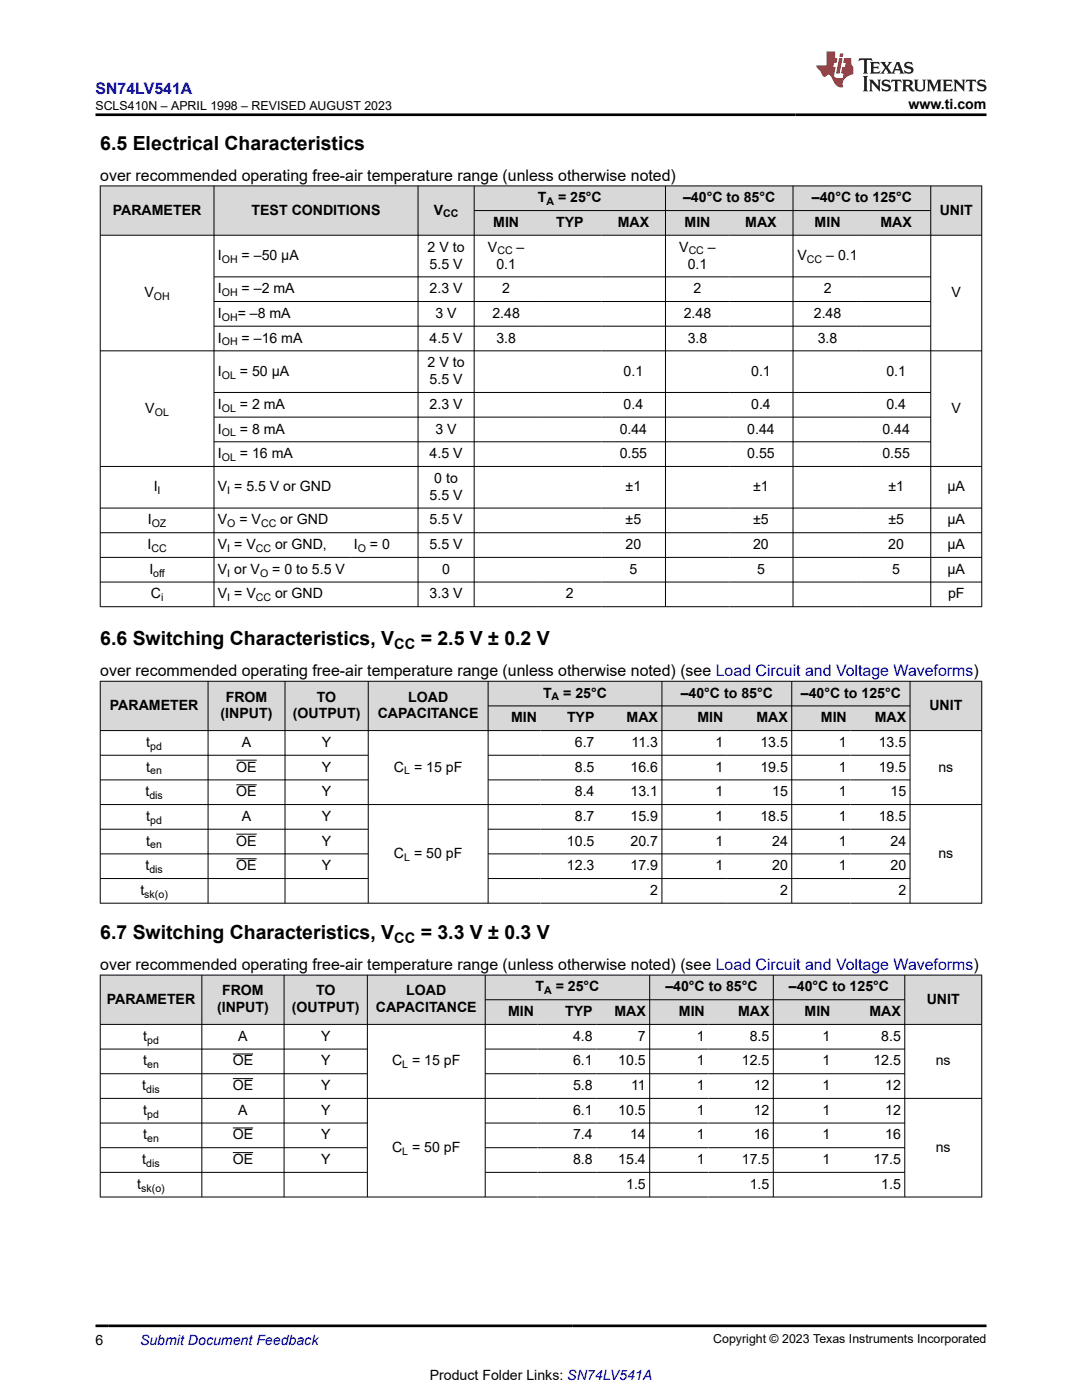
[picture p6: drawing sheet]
<svg xmlns="http://www.w3.org/2000/svg" width="216mm" height="279mm" viewBox="0 0 216 279" stroke-linecap="round" stroke-linejoin="round" font-family="sans-serif">
<g fill="#d8d8d8">
<path d="M20 37.1h175.9v4.9h-175.9z" fill-rule="evenodd"/>
<path d="M20.1 37.2h22.5v9.7h-22.5z" fill-rule="evenodd"/>
<path d="M42.8 37.2h40.6v9.7h-40.6z" fill-rule="evenodd"/>
<path d="M83.5 37.2h11.1v9.7h-11.1z" fill-rule="evenodd"/>
<path d="M94.7 37.2h38v4.8h-38z" fill-rule="evenodd"/>
<path d="M132.8 37.2h25.4v4.8h-25.4z" fill-rule="evenodd"/>
<path d="M158.3 37.2h27.4v4.8h-27.4z" fill-rule="evenodd"/>
<path d="M185.8 37.2h10v9.7h-10z" fill-rule="evenodd"/>
<path d="M94.7 42.1h12.6v4.8h-12.6z" fill-rule="evenodd"/>
<path d="M107.3 42.1h12.8v4.8h-12.8z" fill-rule="evenodd"/>
<path d="M120.1 42.1h12.6v4.8h-12.6z" fill-rule="evenodd"/>
<path d="M132.8 42.1h12.7v4.8h-12.7z" fill-rule="evenodd"/>
<path d="M145.5 42.1h12.7v4.8h-12.7z" fill-rule="evenodd"/>
<path d="M158.3 42.1h13.7v4.8h-13.7z" fill-rule="evenodd"/>
<path d="M172 42.1h13.7v4.8h-13.7z" fill-rule="evenodd"/>
</g>
<g fill="none" stroke="#000" stroke-width=".2">
<path d="M19.9 37.1h176.1M20 37v84.1M42.7 37v84.1M83.4 37v84.1M94.6 37v84.1M132.8 37v84.1M158.2 37v84.1M185.7 37v84.1M195.9 37v84.1M19.9 46.9h176.1M42.7 55.3h143.1M94.6 42h91.2"/>
<path d="M19.9 70h176.1M42.7 60.2h143.1M42.7 65.1h143.1M42.7 78.3h143.1M19.9 93.1h176.1M42.7 83.2h143.1M42.7 88.2h143.1M19.9 101.4h176.1M19.9 106.3h176.1M19.9 111.2h176.1M19.9 116.2h176.1M19.9 121.1h176.1"/>
</g>
<g fill="#d8d8d8">
<path d="M20 136h175.9v4.9h-175.9z" fill-rule="evenodd"/>
<path d="M20.1 136h21.4v9.7h-21.4z" fill-rule="evenodd"/>
<path d="M41.6 136h15.2v9.7h-15.2z" fill-rule="evenodd"/>
<path d="M56.9 136h16.5v9.7h-16.5z" fill-rule="evenodd"/>
<path d="M73.5 136h23.8v9.7h-23.8z" fill-rule="evenodd"/>
<path d="M97.5 136h34.5v4.8h-34.5z" fill-rule="evenodd"/>
<path d="M132.1 136h25.8v4.8h-25.8z" fill-rule="evenodd"/>
<path d="M158 136h23.5v4.8h-23.5z" fill-rule="evenodd"/>
<path d="M181.7 136h14.1v9.7h-14.1z" fill-rule="evenodd"/>
<path d="M97.5 140.9h10.3v4.8h-10.3z" fill-rule="evenodd"/>
<path d="M107.8 140.9h11.5v4.8h-11.5z" fill-rule="evenodd"/>
<path d="M119.3 140.9h12.7v4.8h-12.7z" fill-rule="evenodd"/>
<path d="M132.1 140.9h12.9v4.8h-12.9z" fill-rule="evenodd"/>
<path d="M145 140.9h12.9v4.8h-12.9z" fill-rule="evenodd"/>
<path d="M158 140.9h11.7v4.8h-11.7z" fill-rule="evenodd"/>
<path d="M169.7 140.9h11.8v4.8h-11.8z" fill-rule="evenodd"/>
</g>
<g fill="none" stroke="#000" stroke-width=".2">
<path d="M19.9 136h176.1M20 135.9v44.4M41.5 135.9v44.4M56.9 135.9v44.4M73.5 135.9v44.4M97.4 135.9v44.4M132.1 135.9v44.4M158 135.9v44.4M181.6 135.9v44.4M195.9 135.9v44.4M19.9 145.8h176.1M19.9 150.7h53.6"/>
<path d="M19.9 155.6h53.6M47.2 151.7h4M47.2 156.6h4M97.4 140.9h84.3M97.4 150.7h84.3M97.4 155.6h84.3M19.9 160.6h176.1M19.9 165.5h53.6M19.9 170.4h53.6M19.9 175.3h53.6M47.2 166.5h4M47.2 171.4h4"/>
<path d="M97.4 165.5h84.3M97.4 170.4h84.3M97.4 175.3h84.3M196 180.3h-176.1"/>
</g>
<g fill="#d8d8d8">
<path d="M20 194.6h175.9v4.9h-175.9z" fill-rule="evenodd"/>
<path d="M20.1 194.7h20.1v9.7h-20.1z" fill-rule="evenodd"/>
<path d="M40.3 194.7h16.3v9.7h-16.3z" fill-rule="evenodd"/>
<path d="M56.7 194.7h16.5v9.7h-16.5z" fill-rule="evenodd"/>
<path d="M73.4 194.7h23.4v9.7h-23.4z" fill-rule="evenodd"/>
<path d="M96.9 194.7h32.7v4.8h-32.7z" fill-rule="evenodd"/>
<path d="M129.7 194.7h24.5v4.8h-24.5z" fill-rule="evenodd"/>
<path d="M154.4 194.7h26.1v4.8h-26.1z" fill-rule="evenodd"/>
<path d="M180.6 194.7h15.2v9.7h-15.2z" fill-rule="evenodd"/>
<path d="M96.9 199.6h10.4v4.8h-10.4z" fill-rule="evenodd"/>
<path d="M107.3 199.6h11.7v4.8h-11.7z" fill-rule="evenodd"/>
<path d="M119 199.6h10.6v4.8h-10.6z" fill-rule="evenodd"/>
<path d="M129.7 199.6h11.6v4.8h-11.6z" fill-rule="evenodd"/>
<path d="M141.3 199.6h12.9v4.8h-12.9z" fill-rule="evenodd"/>
<path d="M154.4 199.6h12v4.8h-12z" fill-rule="evenodd"/>
<path d="M166.4 199.6h14.1v4.8h-14.1z" fill-rule="evenodd"/>
</g>
<g fill="none" stroke="#000" stroke-width=".2">
<path d="M19.9 194.6h176.1M20 194.5v44.5M40.3 194.5v44.5M56.7 194.5v44.5M73.3 194.5v44.5M96.8 194.5v44.5M96.8 199.5h83.8M129.6 194.5v44.5M154.3 194.5v44.5M180.5 194.5v44.5M195.9 194.5v44.5M19.9 204.4h176.1"/>
<path d="M19.9 209.4h53.5M19.9 219.2h176.1M19.9 214.3h53.5M46.4 210.3h4.1M46.4 215.3h4.1M96.8 209.4h83.8M96.8 214.3h83.8M19.9 224.1h53.5M19.9 238.9h176.1M19.9 229h53.5M19.9 234h53.5M46.4 225.1h4.1"/>
<path d="M46.4 230h4.1M96.8 224.1h83.8M96.8 229h83.8M96.8 234h83.8"/>
</g>
<path d="M171.5 11.6l-.2 .6 .5-.2h.6v.1v2.2l-.2 .4h1l-.2-.4v-2.2v-.1h.5l.5 .2-.1-.6zM173.6 12.4l.2 .3v1.6l-.2 .4h1.9l.1-.6a1.08 1.08 0 0 1-1.3 .2v-.7h.6l.4 .2v-.7l-.4 .2h-.6v-.5l.2-.2a1 1 0 0 1 1 .3l-.1-.5zM175.7 12.4l.9 1.1-1 1.2h.9l-.2-.2 .5-.8 .4 .8-.2 .2h1.6l-.2-.2 .2-.5h.9l.1 .5-.1 .2h.9l-.2-.4-.8-1.9h-.5l-.9 2.1-.9-1.1 .9-1h-.8l.2 .2-.4 .6-.4-.6 .2-.2zM179 12.8l.4 1h-.7zM180.7 12.5a.65 .65 0 0 0-.2 .7 .65 .65 0 0 0 .6 .5l.6 .1 .1 .3a.79 .79 0 0 1-.7 .4 .79 .79 0 0 1-.7-.5l.1 .7 .2-.1a.93 .93 0 0 0 1.1 0 .93 .93 0 0 0 .4-.9 1.46 1.46 0 0 0-1.2-.6l-.1-.3a1.09 1.09 0 0 1 1.2 .2l-.2-.6-.1 .1-.5-.2zM172.2 15.2l.2 .4v2.2l-.2 .4h1l-.2-.4v-2.2l.2-.4zM173.4 15.9l.2 .4v1.5l-.2 .4h.8l-.3-.4 .1-1.3 1.6 1.8v-2l.2-.4h-.7l.1 .2 .1 1.1-1.2-1.3zM176.2 16a.65 .65 0 0 0-.2 .8 .65 .65 0 0 0 .6 .4l.6 .2 .1 .2a.79 .79 0 0 1-.7 .4 .79 .79 0 0 1-.7-.5l.1 .7 .2-.1a.93 .93 0 0 0 1.1 .1 .93 .93 0 0 0 .4-1 1.46 1.46 0 0 0-1.2-.5l-.1-.4a1.09 1.09 0 0 1 1.2 .2l-.1-.6-.2 .1-.5-.1zM177.9 15.9l-.1 .6a.63 .63 0 0 1 .8-.3v1.6l-.3 .4h1l-.2-.4v-1.6a.66 .66 0 0 1 .8 .3l-.1-.6zM180 15.9l.2 .4v1.5l-.2 .4h1l-.2-.2-.1-.7h.5l.1 .2a.79 .79 0 0 0 1.2 .6l-1-.9a.61 .61 0 0 0 .6-.6 .61 .61 0 0 0-.5-.7zM180.8 16.2h.1a.47 .47 0 0 1 .5 .1 .47 .47 0 0 1 .1 .5l-.1 .1-.7 .1zM182.3 15.9l.2 .2a2.27 2.27 0 0 0 .4 2 1.04 1.04 0 0 0 1.7-.7v-1.3l.2-.2h-.8l.2 .4v1.1a.6 .6 0 0 1-.6 .6 .6 .6 0 0 1-.6-.6v-1.1l.3-.4zM184.9 15.9l.2 .4v1.5l-.2 .4h.8l-.3-.4v-1.4l.9 1.9 .9-1.9v1.4l-.3 .4h1l-.2-.4v-1.5l.2-.4h-.8l-.7 1.5-.6-1.5zM188.1 15.9l.2 .4v1.5l-.2 .4h1.9l.1-.6a1.09 1.09 0 0 1-1.3 .2v-.7h.6l.4 .2v-.6l-.4 .2h-.6v-.6l.2-.1a1.01 1.01 0 0 1 1 .3l-.1-.6zM190.2 15.9l.3 .4v1.5l-.3 .4h.8l-.2-.4v-1.3l1.6 1.8v-2l.2-.4h-.7l.2 .2v1.1l-1.2-1.3zM192.8 15.9l-.1 .6a.63 .63 0 0 1 .8-.3v1.6l-.3 .4h1l-.2-.4v-1.6a.66 .66 0 0 1 .8 .3l-.1-.6zM195.2 16a.65 .65 0 0 0-.2 .8 .65 .65 0 0 0 .6 .4l.6 .2 .2 .2a.79 .79 0 0 1-.7 .4 .79 .79 0 0 1-.7-.5l.1 .7 .2-.1a.93 .93 0 0 0 1 .1 .93 .93 0 0 0 .5-1 1.46 1.46 0 0 0-1.3-.5v-.4a1.09 1.09 0 0 1 1.2 .2l-.2-.6-.2 .1-.5-.1z" fill="#231f20"/>
<path d="M164.9 10.3v2.7h-2l.1 .4 .8 1a.95 .95 0 0 0 1 .9 .59 .59 0 0 1 .5-.4 .59 .59 0 0 1 .5 .3l.4 .8a1.59 1.59 0 0 0 2.1 1.4 1.61 1.61 0 0 1 1-2.3l1-.3-.1-1.5a1.59 1.59 0 0 1-.3-1.7h-1.5l-.2 .9h.6l-.2 .9h-.5l-.2 .9v.3l.4 .1-.1 .9h-.7a.73 .73 0 0 1-1-.7l.3-1.5h-.5l.1-.9h.5l.2-.9h-.5v-1.3zM167.4 11.6l-.6 3.1h.7l.6-3.1zM167.6 10.7l-.1 .6h.7l.1-.6z" fill="#ed1c24"/>
<path d="M19 22.9h177.8M19 264.6h177.8" fill="none" stroke="#000" stroke-width=".53"/>
<g font-size="3.9">
<text x="20" y="29.9">6.5 Electrical Characteristics</text>
<text x="20" y="128.8">6.6 Switching Characteristics, V</text>
<text x="83.9" y="128.8">= 2.5 V ± 0.2 V</text>
<text x="20" y="187.4">6.7 Switching Characteristics, V</text>
<text x="83.9" y="187.4">= 3.3 V ± 0.3 V</text>
</g>
<text font-size="3.2" fill="#00f" x="19" y="18.7">SN74LV541A</text>
<g font-size="3.2">
<text x="20" y="36.1">over recommended operating free-air temperature range (unless otherwise noted)</text>
<text x="20" y="134.9">over recommended operating free-air temperature range (unless otherwise noted) (see Load Circuit and Voltage Waveforms)</text>
<text x="20" y="193.5">over recommended operating free-air temperature range (unless otherwise noted) (see Load Circuit and Voltage Waveforms)</text>
</g>
<g font-size="2.9">
<text x="78.7" y="129.5">CC</text>
<text x="78.7" y="188.2">CC</text>
</g>
<g font-size="2.8">
<text x="181.3" y="21.8">www.ti.com</text>
<text x="107.3" y="40.4">T</text>
<text x="111.3" y="40.4">= 25°C</text>
<text x="136.3" y="40.4">–40°C to 85°C</text>
<text x="162" y="40.4">–40°C to 125°C</text>
<text x="22.5" y="42.8">PARAMETER</text>
<text x="50.2" y="42.8">TEST CONDITIONS</text>
<text x="86.5" y="42.8">V</text>
<text x="98.4" y="45.3">MIN</text>
<text x="111" y="45.3">TYP</text>
<text x="123.3" y="45.3">MAX</text>
<text x="136.6" y="45.3">MIN</text>
<text x="148.7" y="45.3">MAX</text>
<text x="162.6" y="45.3">MIN</text>
<text x="175.7" y="45.3">MAX</text>
<text x="187.5" y="42.8">UNIT</text>
<text x="43.5" y="51.9">I</text>
<text x="48.2" y="51.9">= –50 µA</text>
<text x="85.3" y="50.2">2 V to</text>
<text x="85.7" y="53.6">5.5 V</text>
<text x="97.4" y="50.2">V</text>
<text x="99" y="53.6">0.1</text>
<text x="103.1" y="50.2">–</text>
<text x="135.5" y="50.2">V</text>
<text x="137.2" y="53.6">0.1</text>
<text x="141.3" y="50.2">–</text>
<text x="159.1" y="51.9">V</text>
<text x="164.9" y="51.9">– 0.1</text>
<text x="28.8" y="59.3">V</text>
<text x="43.5" y="58.5">I</text>
<text x="48.2" y="58.5">= –2 mA</text>
<text x="85.7" y="58.5">2.3 V</text>
<text x="100.2" y="58.5">2</text>
<text x="138.4" y="58.5">2</text>
<text x="164.4" y="58.5">2</text>
<text x="189.9" y="59.3">V</text>
<text x="43.5" y="63.4">I</text>
<text x="47.4" y="63.4">= –8 mA</text>
<text x="86.9" y="63.4">3 V</text>
<text x="98.3" y="63.4">2.48</text>
<text x="136.4" y="63.4">2.48</text>
<text x="162.4" y="63.4">2.48</text>
<text x="43.5" y="68.4">I</text>
<text x="48.2" y="68.4">= –16 mA</text>
<text x="85.7" y="68.4">4.5 V</text>
<text x="99" y="68.4">3.8</text>
<text x="137.2" y="68.4">3.8</text>
<text x="163.2" y="68.4">3.8</text>
<text x="43.5" y="75">I</text>
<text x="47.9" y="75">= 50 µA</text>
<text x="85.3" y="73.3">2 V to</text>
<text x="85.7" y="76.7">5.5 V</text>
<text x="124.4" y="75">0.1</text>
<text x="149.9" y="75">0.1</text>
<text x="176.9" y="75">0.1</text>
<text x="29" y="82.4">V</text>
<text x="43.5" y="81.6">I</text>
<text x="47.9" y="81.6">= 2 mA</text>
<text x="85.7" y="81.6">2.3 V</text>
<text x="124.4" y="81.6">0.4</text>
<text x="149.9" y="81.6">0.4</text>
<text x="176.9" y="81.6">0.4</text>
<text x="189.9" y="82.4">V</text>
<text x="43.5" y="86.5">I</text>
<text x="47.9" y="86.5">= 8 mA</text>
<text x="86.9" y="86.5">3 V</text>
<text x="123.6" y="86.5">0.44</text>
<text x="149.1" y="86.5">0.44</text>
<text x="176.1" y="86.5">0.44</text>
<text x="43.5" y="91.4">I</text>
<text x="47.9" y="91.4">= 16 mA</text>
<text x="85.7" y="91.4">4.5 V</text>
<text x="123.6" y="91.4">0.55</text>
<text x="149.1" y="91.4">0.55</text>
<text x="176.1" y="91.4">0.55</text>
<text x="30.7" y="98.1">I</text>
<text x="43.5" y="98.1">V = 5.5 V or GND</text>
<text x="85.7" y="99.7">5.5 V</text>
<text x="86.7" y="96.4">0 to</text>
<text x="124.8" y="98.1">±1</text>
<text x="150.3" y="98.1">±1</text>
<text x="177.3" y="98.1">±1</text>
<text x="189.1" y="98.1">µA</text>
<text x="29.5" y="104.7">I</text>
<text x="43.5" y="104.7">V</text>
<text x="47.8" y="104.7">= V</text>
<text x="55.9" y="104.7">or GND</text>
<text x="85.7" y="104.7">5.5 V</text>
<text x="124.8" y="104.7">±5</text>
<text x="150.3" y="104.7">±5</text>
<text x="177.3" y="104.7">±5</text>
<text x="189.1" y="104.7">µA</text>
<text x="29.4" y="109.6">I</text>
<text x="43.5" y="109.6">V = V</text>
<text x="54.9" y="109.6">or GND,</text>
<text x="70.6" y="109.6">I</text>
<text x="73.8" y="109.6">= 0</text>
<text x="85.7" y="109.6">5.5 V</text>
<text x="124.8" y="109.6">20</text>
<text x="150.3" y="109.6">20</text>
<text x="177.3" y="109.6">20</text>
<text x="189.1" y="109.6">µA</text>
<text x="29.8" y="114.5">I</text>
<text x="30.1" y="119.4">C</text>
<text x="43.5" y="114.5">V or V</text>
<text x="43.5" y="119.4">V = V</text>
<text x="54.3" y="114.5">= 0 to 5.5 V</text>
<text x="54.9" y="119.4">or GND</text>
<text x="85.7" y="119.4">3.3 V</text>
<text x="88.2" y="114.5">0</text>
<text x="112.9" y="119.4">2</text>
<text x="125.6" y="114.5">5</text>
<text x="151.1" y="114.5">5</text>
<text x="178" y="114.5">5</text>
<text x="189.1" y="114.5">µA</text>
<text x="189.2" y="119.4">pF</text>
<text x="21.9" y="141.7">PARAMETER</text>
<text x="44" y="143.4">(INPUT)</text>
<text x="45" y="140">FROM</text>
<text x="58.4" y="143.4">(OUTPUT)</text>
<text x="63.2" y="140">TO</text>
<text x="75.4" y="143.4">CAPACITANCE</text>
<text x="81.4" y="140">LOAD</text>
<text x="108.4" y="139.2">T</text>
<text x="112.4" y="139.2">= 25°C</text>
<text x="135.8" y="139.2">–40°C to 85°C</text>
<text x="159.8" y="139.2">–40°C to 125°C</text>
<text x="185.5" y="141.7">UNIT</text>
<text x="29.2" y="149.1">t</text>
<text x="48.3" y="149.1">A</text>
<text x="64.2" y="149.1">Y</text>
<text x="102" y="144.2">MIN</text>
<text x="113.1" y="144.2">TYP</text>
<text x="114.7" y="149.1">6.7</text>
<text x="125" y="144.2">MAX</text>
<text x="126" y="149.1">11.3</text>
<text x="139.2" y="144.2">MIN</text>
<text x="142.8" y="149.1">1</text>
<text x="150.9" y="144.2">MAX</text>
<text x="151.7" y="149.1">13.5</text>
<text x="163.8" y="144.2">MIN</text>
<text x="167.4" y="149.1">1</text>
<text x="174.6" y="144.2">MAX</text>
<text x="175.3" y="149.1">13.5</text>
<text x="29.2" y="154">t</text>
<text x="47.2" y="154">OE</text>
<text x="64.2" y="154">Y</text>
<text x="78.6" y="154">C = 15 pF</text>
<text x="114.7" y="154">8.5</text>
<text x="125.8" y="154">16.6</text>
<text x="142.8" y="154">1</text>
<text x="151.7" y="154">19.5</text>
<text x="167.4" y="154">1</text>
<text x="175.3" y="154">19.5</text>
<text x="187.3" y="154">ns</text>
<text x="29" y="158.9">t</text>
<text x="47.2" y="158.9">OE</text>
<text x="64.2" y="158.9">Y</text>
<text x="114.7" y="158.9">8.4</text>
<text x="125.8" y="158.9">13.1</text>
<text x="142.8" y="158.9">1</text>
<text x="154.1" y="158.9">15</text>
<text x="167.4" y="158.9">1</text>
<text x="177.7" y="158.9">15</text>
<text x="29.2" y="163.8">t</text>
<text x="48.3" y="163.8">A</text>
<text x="64.2" y="163.8">Y</text>
<text x="114.7" y="163.8">8.7</text>
<text x="125.8" y="163.8">15.9</text>
<text x="142.8" y="163.8">1</text>
<text x="151.7" y="163.8">18.5</text>
<text x="167.4" y="163.8">1</text>
<text x="175.3" y="163.8">18.5</text>
<text x="29" y="173.7">t</text>
<text x="29.2" y="168.8">t</text>
<text x="47.2" y="168.8">OE</text>
<text x="47.2" y="173.7">OE</text>
<text x="64.2" y="168.8">Y</text>
<text x="64.2" y="173.7">Y</text>
<text x="78.6" y="171.2">C = 50 pF</text>
<text x="113.1" y="168.8">10.5</text>
<text x="113.1" y="173.7">12.3</text>
<text x="125.8" y="168.8">20.7</text>
<text x="125.8" y="173.7">17.9</text>
<text x="142.8" y="168.8">1</text>
<text x="142.8" y="173.7">1</text>
<text x="154.1" y="168.8">24</text>
<text x="154.1" y="173.7">20</text>
<text x="167.4" y="168.8">1</text>
<text x="167.4" y="173.7">1</text>
<text x="177.7" y="168.8">24</text>
<text x="177.7" y="173.7">20</text>
<text x="187.3" y="171.2">ns</text>
<text x="28" y="178.6">t</text>
<text x="129.7" y="178.6">2</text>
<text x="155.6" y="178.6">2</text>
<text x="179.3" y="178.6">2</text>
<text x="106.8" y="197.9">T</text>
<text x="110.9" y="197.9">= 25°C</text>
<text x="132.8" y="197.9">–40°C to 85°C</text>
<text x="157.4" y="197.9">–40°C to 125°C</text>
<text x="21.3" y="200.3">PARAMETER</text>
<text x="43.3" y="202">(INPUT)</text>
<text x="44.3" y="198.6">FROM</text>
<text x="58.3" y="202">(OUTPUT)</text>
<text x="63.1" y="198.6">TO</text>
<text x="75" y="202">CAPACITANCE</text>
<text x="81.1" y="198.6">LOAD</text>
<text x="101.4" y="202.8">MIN</text>
<text x="112.8" y="202.8">TYP</text>
<text x="122.6" y="202.8">MAX</text>
<text x="135.5" y="202.8">MIN</text>
<text x="147.3" y="202.8">MAX</text>
<text x="160.5" y="202.8">MIN</text>
<text x="173.5" y="202.8">MAX</text>
<text x="184.9" y="200.3">UNIT</text>
<text x="28.6" y="207.7">t</text>
<text x="47.5" y="207.7">A</text>
<text x="64.1" y="207.7">Y</text>
<text x="114.3" y="207.7">4.8</text>
<text x="127.3" y="207.7">7</text>
<text x="139.1" y="207.7">1</text>
<text x="149.6" y="207.7">8.5</text>
<text x="164.2" y="207.7">1</text>
<text x="175.8" y="207.7">8.5</text>
<text x="28.6" y="212.6">t</text>
<text x="46.4" y="212.6">OE</text>
<text x="64.1" y="212.6">Y</text>
<text x="78.2" y="212.6">C = 15 pF</text>
<text x="114.3" y="212.6">6.1</text>
<text x="123.4" y="212.6">10.5</text>
<text x="139.1" y="212.6">1</text>
<text x="148" y="212.6">12.5</text>
<text x="164.2" y="212.6">1</text>
<text x="174.3" y="212.6">12.5</text>
<text x="186.7" y="212.6">ns</text>
<text x="28.4" y="217.6">t</text>
<text x="46.4" y="217.6">OE</text>
<text x="64.1" y="217.6">Y</text>
<text x="114.3" y="217.6">5.8</text>
<text x="125.9" y="217.6">11</text>
<text x="139.1" y="217.6">1</text>
<text x="150.4" y="217.6">12</text>
<text x="164.2" y="217.6">1</text>
<text x="176.6" y="217.6">12</text>
<text x="28.6" y="222.5">t</text>
<text x="28.6" y="227.4">t</text>
<text x="46.4" y="227.4">OE</text>
<text x="47.5" y="222.5">A</text>
<text x="64.1" y="222.5">Y</text>
<text x="64.1" y="227.4">Y</text>
<text x="114.3" y="222.5">6.1</text>
<text x="114.3" y="227.4">7.4</text>
<text x="123.4" y="222.5">10.5</text>
<text x="125.7" y="227.4">14</text>
<text x="139.1" y="222.5">1</text>
<text x="139.1" y="227.4">1</text>
<text x="150.4" y="222.5">12</text>
<text x="150.4" y="227.4">16</text>
<text x="164.2" y="222.5">1</text>
<text x="164.2" y="227.4">1</text>
<text x="176.6" y="222.5">12</text>
<text x="176.6" y="227.4">16</text>
<text x="28.4" y="232.3">t</text>
<text x="46.4" y="232.3">OE</text>
<text x="64.1" y="232.3">Y</text>
<text x="78.2" y="229.9">C = 50 pF</text>
<text x="114.3" y="232.3">8.8</text>
<text x="123.4" y="232.3">15.4</text>
<text x="139.1" y="232.3">1</text>
<text x="148" y="232.3">17.5</text>
<text x="164.2" y="232.3">1</text>
<text x="174.3" y="232.3">17.5</text>
<text x="186.7" y="229.9">ns</text>
<text x="27.4" y="237.2">t</text>
<text x="124.9" y="237.2">1.5</text>
<text x="149.6" y="237.2">1.5</text>
<text x="175.8" y="237.2">1.5</text>
<text x="19" y="268.4">6</text>
<text x="85.8" y="275.3">Product Folder Links: SN74LV541A</text>
</g>
<text font-size="2.8" fill="#00f" x="27.9" y="268.4">Submit Document Feedback</text>
<g font-size="2.5">
<text x="19.1" y="21.9">SCLS410N – APRIL 1998 – REVISED AUGUST 2023</text>
<text x="142.3" y="268.1">Copyright © 2023 Texas Instruments Incorporated</text>
</g>
<g font-size="2.1">
<text x="109" y="40.9">A</text>
<text x="88.4" y="43.4">CC</text>
<text x="44.3" y="52.5">OH</text>
<text x="99.2" y="50.8">CC</text>
<text x="137.4" y="50.8">CC</text>
<text x="161" y="52.5">CC</text>
<text x="30.7" y="59.9">OH</text>
<text x="44.3" y="59.1">OH</text>
<text x="44.3" y="64">OH</text>
<text x="44.3" y="68.9">OH</text>
<text x="44.3" y="75.5">OL</text>
<text x="30.9" y="82.9">OL</text>
<text x="44.3" y="82.2">OL</text>
<text x="44.3" y="87.1">OL</text>
<text x="44.3" y="92">OL</text>
<text x="31.4" y="98.6">I</text>
<text x="45.3" y="98.6">I</text>
<text x="30.3" y="105.2">OZ</text>
<text x="45.3" y="105.2">O</text>
<text x="52.1" y="105.2">CC</text>
<text x="30.2" y="110.2">CC</text>
<text x="45.3" y="110.2">I</text>
<text x="51" y="110.2">CC</text>
<text x="71.4" y="110.2">O</text>
<text x="30.6" y="115.1">off</text>
<text x="32.1" y="120">i</text>
<text x="45.3" y="115.1">I</text>
<text x="45.3" y="120">I</text>
<text x="51" y="120">CC</text>
<text x="51.9" y="115.1">O</text>
<text x="110.1" y="139.8">A</text>
<text x="30" y="149.6">pd</text>
<text x="30" y="154.6">en</text>
<text x="80.7" y="154.6">L</text>
<text x="29.8" y="159.5">dis</text>
<text x="30" y="164.4">pd</text>
<text x="30" y="169.3">en</text>
<text x="80.7" y="171.8">L</text>
<text x="28.8" y="179.2">sk(o)</text>
<text x="29.8" y="174.2">dis</text>
<text x="108.6" y="198.4">A</text>
<text x="29.4" y="208.3">pd</text>
<text x="29.4" y="213.2">en</text>
<text x="80.3" y="213.2">L</text>
<text x="29.2" y="218.1">dis</text>
<text x="29.4" y="223">pd</text>
<text x="29.4" y="228">en</text>
<text x="29.2" y="232.9">dis</text>
<text x="80.3" y="230.4">L</text>
<text x="28.2" y="237.8">sk(o)</text>
</g>
</svg>
